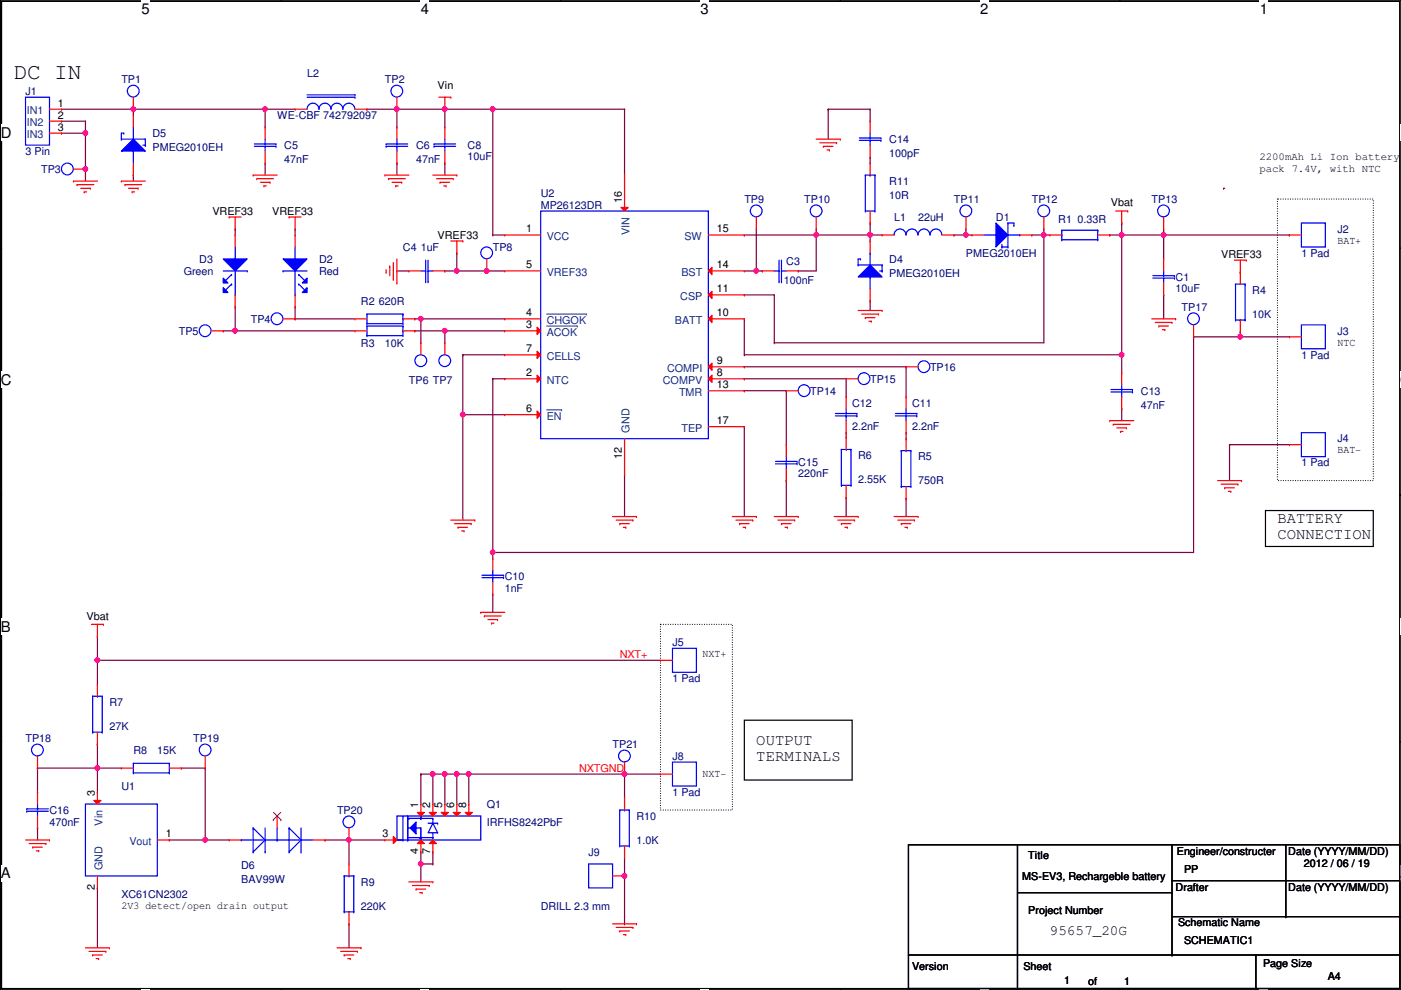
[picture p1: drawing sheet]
<svg xmlns="http://www.w3.org/2000/svg" width="297mm" height="210mm" viewBox="0 0 297 210" stroke-linecap="round" stroke-linejoin="round" font-family="sans-serif">
<path d="M.1 0h296.9v209.8h-296.9zM.3 .3h296.5v209.3h-296.5z" fill="none" stroke="#000" stroke-width=".25"/>
<g fill="#fff">
<path d="M30 .2h1.7v3.4h-1.7z"/>
<path d="M30 209.7h1.7v.2h-1.7z"/>
</g>
<path d="M59.6 0v.3M59.6 209.6v.2" fill="none" stroke="#000" stroke-width=".25"/>
<g fill="#fff">
<path d="M89.2 .2h1.8v3.4h-1.8z"/>
<path d="M89.2 209.7h1.8v.2h-1.8z"/>
</g>
<path d="M118.9 0v.3M118.9 209.6v.2" fill="none" stroke="#000" stroke-width=".25"/>
<g fill="#fff">
<path d="M148.5 .2h1.7v3.4h-1.7z"/>
<path d="M148.5 209.7h1.7v.2h-1.7z"/>
</g>
<path d="M178.2 0v.3M178.2 209.6v.2" fill="none" stroke="#000" stroke-width=".25"/>
<g fill="#fff">
<path d="M207.8 .2h1.7v3.4h-1.7z"/>
<path d="M207.8 209.7h1.7v.2h-1.7z"/>
</g>
<path d="M237.4 0v.3M237.4 209.6v.2" fill="none" stroke="#000" stroke-width=".25"/>
<g fill="#fff">
<path d="M267.1 .2h1.7v3.4h-1.7z"/>
<path d="M267.1 209.7h1.7v.2h-1.7z"/>
<path d="M.2 26.5h2.2v3.4h-2.2z"/>
<path d="M296.8 26.5h.3v3.4h-.3z"/>
<path d="M.2 78.8h2.2v3.5h-2.2z"/>
<path d="M296.8 78.8h.3v3.5h-.3z"/>
</g>
<path d="M.1 52.6h.2M296.8 52.6h.2" fill="none" stroke="#000" stroke-width=".25"/>
<g fill="#fff">
<path d="M.2 131.1h2v3.5h-2z"/>
<path d="M296.8 131.1h.3v3.5h-.3z"/>
</g>
<path d="M.1 104.9h.2M296.8 104.9h.2" fill="none" stroke="#000" stroke-width=".25"/>
<path d="M.2 104.9h.1zM296.8 104.9h.1z" fill="#000"/>
<path d="M.2 104.9h.1zM296.8 104.9h.1z" fill="none" stroke="#000" stroke-width=".21"/>
<g fill="#fff">
<path d="M.2 183.4h2v3.5h-2z"/>
<path d="M296.8 183.4h.3v3.5h-.3z"/>
</g>
<path d="M268.3 108.2h22.9v7.7h-22.9zM.1 157.3h.2M157.8 152.7h22.9v12.7h-22.9zM296.8 157.3h.2" fill="none" stroke="#000" stroke-width=".25"/>
<path d="M270.8 42.2h20.4v59.7h-20.4zM140 132.4h15.3v39.3h-15.3z" fill="none" stroke="#000" stroke-width=".25" stroke-dasharray="0 .5"/>
<path d="M13 25.7h.1M13 25.7h5.1M18.1 35.9h.1M18.1 35.9v2.5" fill="none" stroke="#800040" stroke-width=".25"/>
<circle cx="18.1" cy="35.8" r=".49" fill="#f0f"/>
<circle cx="18.1" cy="35.8" r=".49" fill="none" stroke="#f0f" stroke-width=".25"/>
<path d="M84.2 34.6h.1M84.2 23.2h.1M84.2 23.2v3.8M84.2 34.6v2.5" fill="none" stroke="#800040" stroke-width=".25"/>
<circle cx="84.1" cy="23.1" r=".49" fill="#f0f"/>
<circle cx="84.1" cy="23.1" r=".49" fill="none" stroke="#f0f" stroke-width=".25"/>
<path d="M56.2 34.6h.1M56.2 23.2h.1M56.2 23.2v3.8M56.2 34.6v2.5M56.2 23.2h6.4M94.3 23.2h.1M94.3 23.2v3.8M204.8 49.8h.1M204.8 49.8h1.3M221.3 49.8h.1M221.3 49.8h1.3" fill="none" stroke="#800040" stroke-width=".25"/>
<circle cx="94.3" cy="23.1" r=".49" fill="#f0f"/>
<circle cx="94.3" cy="23.1" r=".49" fill="none" stroke="#f0f" stroke-width=".25"/>
<g fill="none" stroke="#800040" stroke-width=".25">
<path d="M94.3 34.6h.1M94.3 34.6v2.5M235.3 49.8h.1M235.3 49.8h2.5M237.8 49.8h.1M237.8 49.8v25.4M246.7 62.5h.1M246.7 62.5v5.1M260.7 94.3h.1M260.7 94.3v7.6M179.4 105.5h.1M179.4 105.5v4"/>
<path d="M192.1 105.7h.1M192.1 105.7v3.8"/>
</g>
<circle cx="237.8" cy="49.8" r=".49" fill="#f0f"/>
<circle cx="237.8" cy="49.8" r=".49" fill="none" stroke="#f0f" stroke-width=".25"/>
<path d="M84.2 23.2h.1M84.2 23.2h10.1M49.9 48.6h.1M49.9 48.6v1.2M62.6 48.6h.1M62.6 48.6v1.2M8 175.6h.1M8 162.9h.1M8 162.9v5M8 175.6v2.5M20.7 162.9h.1M20.7 162.9h5" fill="none" stroke="#800040" stroke-width=".25"/>
<circle cx="20.6" cy="162.8" r=".49" fill="#f0f"/>
<circle cx="20.6" cy="162.8" r=".49" fill="none" stroke="#f0f" stroke-width=".25"/>
<g fill="none" stroke="#800040" stroke-width=".25">
<path d="M20.7 157.8h.1M20.7 157.8v5.1M38.4 162.9h.1M38.4 162.9h5.1M43.5 162.9h.1M43.5 178.1h.1M43.5 162.9v15.2M43.5 178.1h5.1M20.7 188.3h.1M20.7 188.3v12.7M74 195.9h.1M74 195.9v5.1"/>
<path d="M132.4 185.7h.1M132.4 181.9v3.8"/>
</g>
<circle cx="132.4" cy="185.7" r=".49" fill="#f0f"/>
<circle cx="132.4" cy="185.7" r=".49" fill="none" stroke="#f0f" stroke-width=".25"/>
<path d="M35.9 178.1h.1M35.9 178.1h7.6M132.4 164.1h.1M132.4 164.1v5.1" fill="none" stroke="#800040" stroke-width=".25"/>
<circle cx="43.5" cy="178.1" r=".49" fill="#f0f"/>
<circle cx="43.5" cy="178.1" r=".49" fill="none" stroke="#f0f" stroke-width=".25"/>
<path d="M68.9 178.1h.1M68.9 178.1h5.1M74 178.1h.1M74 178.1v5.1M99.4 164.1h.1M99.4 164.1h40.6M132.4 164.1h.1" fill="none" stroke="#800040" stroke-width=".25"/>
<circle cx="132.4" cy="164.1" r=".49" fill="#f0f"/>
<circle cx="132.4" cy="164.1" r=".49" fill="none" stroke="#f0f" stroke-width=".25"/>
<circle cx="99.4" cy="164.1" r=".49" fill="#f0f"/>
<circle cx="99.4" cy="164.1" r=".49" fill="none" stroke="#f0f" stroke-width=".25"/>
<path d="M20.7 140h.1M20.7 140h119.3" fill="none" stroke="#800040" stroke-width=".25"/>
<circle cx="20.6" cy="140" r=".49" fill="#f0f"/>
<circle cx="20.6" cy="140" r=".49" fill="none" stroke="#f0f" stroke-width=".25"/>
<path d="M13 28.2h.1M18.1 25.7h.1M18.1 25.7v2.5h-5.1M20.7 134.9h.1M20.7 140h.1M20.7 134.9v10.2M8 162.9h.1M8 162.9h12.7M20.7 162.9h.1M20.7 162.9v5" fill="none" stroke="#800040" stroke-width=".25"/>
<circle cx="18.1" cy="28.2" r=".49" fill="#f0f"/>
<circle cx="18.1" cy="28.2" r=".49" fill="none" stroke="#f0f" stroke-width=".25"/>
<g fill="none" stroke="#800040" stroke-width=".25">
<path d="M84.2 57.4h.1M84.2 57.4h2.5M98.1 75.2h.1M98.1 75.2h8.9M98.1 87.9h.1M98.1 87.9h8.9M98.1 87.9v22.4M179.4 91.7h.1M179.4 91.7v1.1M192.1 91.7h.1M192.1 91.7v1.3M260.7 94.3h.1"/>
<path d="M260.7 94.3h12.7M166.7 101.9h.1M166.7 101.9v7.6"/>
</g>
<circle cx="98.1" cy="87.9" r=".49" fill="#f0f"/>
<circle cx="98.1" cy="87.9" r=".49" fill="none" stroke="#f0f" stroke-width=".25"/>
<path d="M103.2 57.4h.1M103.2 57.4h3.8" fill="none" stroke="#800040" stroke-width=".25"/>
<circle cx="103.2" cy="57.4" r=".49" fill="#f0f"/>
<circle cx="103.2" cy="57.4" r=".49" fill="none" stroke="#f0f" stroke-width=".25"/>
<path d="M104.5 23.2h.1M104.5 23.2h27.9M104.5 23.2v26.6M132.4 23.2h.1M132.4 23.2v13.9M94.3 57.4h.1M94.3 57.4h2.6" fill="none" stroke="#800040" stroke-width=".25"/>
<circle cx="104.5" cy="23.1" r=".49" fill="#f0f"/>
<circle cx="104.5" cy="23.1" r=".49" fill="none" stroke="#f0f" stroke-width=".25"/>
<path d="M94.3 23.2h.1M94.3 23.2h10.2M104.5 49.8h.1M104.5 49.8h2.5M184.5 49.8h.1M184.5 49.8h2.5M184.5 49.8v1.3" fill="none" stroke="#800040" stroke-width=".25"/>
<circle cx="184.5" cy="49.8" r=".49" fill="#f0f"/>
<circle cx="184.5" cy="49.8" r=".49" fill="none" stroke="#f0f" stroke-width=".25"/>
<g fill="none" stroke="#800040" stroke-width=".25">
<path d="M94.3 70.1h.1M94.3 70.1h12.7M157.8 77.8h.1M157.8 77.8h34.3M192.1 77.8h.1M192.1 77.8v6.3M157.8 80.3h.1M157.8 82.8h.1M157.8 80.3h21.6M157.8 82.8h8.9M166.7 82.8h.1M166.7 82.8v11.5"/>
<path d="M179.4 80.3h.1M179.4 80.3v3.8"/>
</g>
<circle cx="94.3" cy="70.1" r=".49" fill="#f0f"/>
<circle cx="94.3" cy="70.1" r=".49" fill="none" stroke="#f0f" stroke-width=".25"/>
<path d="M221.3 49.8h.1M221.3 49.8v22.9h-57.1M62.6 65.1h.1M62.6 65.1v2.5M157.8 62.5h.1M157.8 62.5h6.4M164.2 62.5h.1M164.2 72.7h.1M164.2 62.5v10.2" fill="none" stroke="#800040" stroke-width=".25"/>
<circle cx="221.3" cy="49.8" r=".49" fill="#f0f"/>
<circle cx="221.3" cy="49.8" r=".49" fill="none" stroke="#f0f" stroke-width=".25"/>
<path d="M157.8 67.6h.1M157.8 75.2h.1M157.8 67.6v7.6M157.8 75.2h80" fill="none" stroke="#800040" stroke-width=".25"/>
<circle cx="237.8" cy="75.2" r=".49" fill="#f0f"/>
<circle cx="237.8" cy="75.2" r=".49" fill="none" stroke="#f0f" stroke-width=".25"/>
<path d="M263 71.4h.1M263 70.4h.1M263 71.4h10.4M263 70.4v1M104.5 80.3h.1M104.5 80.3h2.5M104.5 80.3v36.8M104.5 117.1h.1M104.5 117.1h148.6" fill="none" stroke="#800040" stroke-width=".25"/>
<circle cx="104.5" cy="117.1" r=".49" fill="#f0f"/>
<circle cx="104.5" cy="117.1" r=".49" fill="none" stroke="#f0f" stroke-width=".25"/>
<path d="M237.8 47.3h.1M237.8 47.3v2.5M246.7 49.8h.1M246.7 49.8v5.1M98.1 75.2h.1M98.1 75.2v12.7M253.1 71.4h.1M253.1 71.4v45.7M157.8 90.5h.1M157.8 90.5v19" fill="none" stroke="#800040" stroke-width=".25"/>
<circle cx="246.7" cy="49.8" r=".49" fill="#f0f"/>
<circle cx="246.7" cy="49.8" r=".49" fill="none" stroke="#f0f" stroke-width=".25"/>
<path d="M96.9 53.6h.1M96.9 53.6v3.8M169.2 57.4h.1M173.1 49.8h.1M173.1 49.8v7.6h-3.9M218.8 49.8h.1M218.8 49.8h2.5M237.8 49.8h.1M237.8 49.8h8.9M132.4 100.6h.1M132.4 100.6v8.9" fill="none" stroke="#800040" stroke-width=".25"/>
<circle cx="173" cy="49.8" r=".49" fill="#f0f"/>
<circle cx="173" cy="49.8" r=".49" fill="none" stroke="#f0f" stroke-width=".25"/>
<path d="M157.8 49.8h.1M157.8 49.8h26.7M173.1 49.8h.1M184.5 63.8h.1M184.5 63.8v2M253.1 71.4h.1M253.1 71.4h9.9" fill="none" stroke="#800040" stroke-width=".25"/>
<circle cx="262.9" cy="71.4" r=".49" fill="#f0f"/>
<circle cx="262.9" cy="71.4" r=".49" fill="none" stroke="#f0f" stroke-width=".25"/>
<path d="M18.1 28.2h.1M18.1 28.2v7.7M96.9 57.4h.1M96.9 57.4h6.3M89.2 67.6h.1M89.2 67.6h17.8" fill="none" stroke="#800040" stroke-width=".25"/>
<circle cx="96.8" cy="57.4" r=".49" fill="#f0f"/>
<circle cx="96.8" cy="57.4" r=".49" fill="none" stroke="#f0f" stroke-width=".25"/>
<path d="M157.8 57.4h2.6M160.4 57.4h.1M160.4 48.6v8.8M173.1 49.8h.1M173.1 48.6v1.2" fill="none" stroke="#800040" stroke-width=".25"/>
<circle cx="160.3" cy="57.4" r=".49" fill="#f0f"/>
<circle cx="160.3" cy="57.4" r=".49" fill="none" stroke="#f0f" stroke-width=".25"/>
<path d="M160.4 57.4h1.2M161.6 57.4h.1M204.8 49.8h.1M204.8 48.6v1.2" fill="none" stroke="#800040" stroke-width=".25"/>
<circle cx="204.8" cy="49.8" r=".49" fill="#f0f"/>
<circle cx="204.8" cy="49.8" r=".49" fill="none" stroke="#f0f" stroke-width=".25"/>
<path d="M202.3 49.8h.1M202.3 49.8h2.5M221.3 49.8h.1M221.3 48.6v1.2M246.7 49.8h.1M246.7 49.8h26.7M246.7 48.6v1.2M273.4 49.8h.1M49.9 70.1h.1M49.9 70.1h25.4" fill="none" stroke="#800040" stroke-width=".25"/>
<circle cx="49.8" cy="70.1" r=".49" fill="#f0f"/>
<circle cx="49.8" cy="70.1" r=".49" fill="none" stroke="#f0f" stroke-width=".25"/>
<g fill="none" stroke="#800040" stroke-width=".25">
<path d="M175.6 23.2h.1M175.6 23.2v6.3M175.6 23.2h8.9M184.5 33.3h.1M184.5 23.2h.1M184.5 23.2v2.5M184.5 33.3v1.3M259.4 39.9h.1M259.4 39.9h.3M184.5 47.3h.1M184.5 47.3v2.5M49.9 65.1h.1"/>
<path d="M49.9 65.1v5M88 70.1h.1M88 70.1h6.3M89.2 67.6h.1M89.2 67.6v5.1M94.3 70.1h.1M94.3 70.1v2.6M237.8 86.7h.1M237.8 86.7v2.5M104.5 117.1h.1M104.5 117.1v1.3M104.5 126h.1"/>
<path d="M104.5 126v3.8"/>
</g>
<circle cx="89.2" cy="67.6" r=".49" fill="#f0f"/>
<circle cx="89.2" cy="67.6" r=".49" fill="none" stroke="#f0f" stroke-width=".25"/>
<g fill="none" stroke="#800040" stroke-width=".25">
<path d="M28.3 37.1h.1M28.3 23.2h.1M28.3 23.2h27.9M28.3 37.1v1.3M77.8 23.2h.1M77.8 23.2h6.4M47.3 70.1h.1M47.3 70.1h2.6M62.6 67.6h.1M62.6 67.6h12.7M88 67.6h.1M88 67.6h1.2"/>
<path d="M237.8 75.2h.1M237.8 75.2v3.8"/>
</g>
<circle cx="56.2" cy="23.1" r=".49" fill="#f0f"/>
<circle cx="56.2" cy="23.1" r=".49" fill="none" stroke="#f0f" stroke-width=".25"/>
<circle cx="28.3" cy="23.1" r=".49" fill="#f0f"/>
<circle cx="28.3" cy="23.1" r=".49" fill="none" stroke="#f0f" stroke-width=".25"/>
<path d="M13 23.2h.1M13 23.2h15.3M28.3 23.2h.1M28.3 23.2v1.2M89.2 183.2h.1M89.2 183.2v3.8" fill="none" stroke="#800040" stroke-width=".25"/>
<circle cx="89.2" cy="183.1" r=".49" fill="#f0f"/>
<circle cx="89.2" cy="183.1" r=".49" fill="none" stroke="#f0f" stroke-width=".25"/>
<path d="M74 178.1h.1M74 178.1h7.6M89.2 180.6h.1M89.2 180.6v2.6h2.6M91.8 183.2h.1M91.8 180.6h.1M91.8 180.6v2.6" fill="none" stroke="#800040" stroke-width=".25"/>
<circle cx="74" cy="178.1" r=".49" fill="#f0f"/>
<circle cx="74" cy="178.1" r=".49" fill="none" stroke="#f0f" stroke-width=".25"/>
<path d="M89.2 164.1h.1M89.2 164.1v6.4M91.8 164.1h.1M91.8 164.1v6.4" fill="none" stroke="#800040" stroke-width=".25"/>
<circle cx="91.8" cy="164.1" r=".49" fill="#f0f"/>
<circle cx="91.8" cy="164.1" r=".49" fill="none" stroke="#f0f" stroke-width=".25"/>
<path d="M89.2 164.1h.1M89.2 164.1h7.7M91.8 164.1h.1M94.3 164.1h.1M94.3 164.1v6.4M96.9 164.1h.1M96.9 164.1v6.4" fill="none" stroke="#800040" stroke-width=".25"/>
<circle cx="96.8" cy="164.1" r=".49" fill="#f0f"/>
<circle cx="96.8" cy="164.1" r=".49" fill="none" stroke="#f0f" stroke-width=".25"/>
<circle cx="94.3" cy="164.1" r=".49" fill="#f0f"/>
<circle cx="94.3" cy="164.1" r=".49" fill="none" stroke="#f0f" stroke-width=".25"/>
<path d="M96.9 164.1h.1M96.9 164.1h2.5M99.4 164.1h.1M99.4 164.1v6.4M132.4 195.9h.1M132.4 185.7v10.2" fill="none" stroke="#800040" stroke-width=".25"/>
<g fill="none" stroke="#f00" stroke-width=".25">
<path d="M15.6 38.4h.1M15.6 38.4h5.1M16.3 39.2h.1M16.3 39.2h3.6M17.1 39.9h2M19.1 39.9h.1M25.7 38.4h.1M25.7 38.4h5.1M26.5 39.2h.1M26.5 39.2h3.6M27.3 39.9h2M29.3 39.9h.1"/>
<path d="M53.7 37.1h.1M53.7 37.1h5.1M54.4 37.9h.1M54.4 37.9h3.6M55.2 38.7h2M56 39.4h.1M56 39.4h.5M57.2 38.7h.1M81.6 37.1h.1M81.6 37.1h5.1M82.4 37.9h.1M82.4 37.9h3.5"/>
<path d="M83.1 38.7h2.1M83.9 39.4h.1M83.9 39.4h.5M85.2 38.7h.1M91.8 37.1h5.1M92.5 37.9h3.6M93 20.6h2.6M93.3 38.7h.1M93.3 38.7h2M94.1 39.4h.5M94.3 23.2h.1M94.3 20.6v2.6"/>
<path d="M94.6 39.4h.1M95.6 20.6h.1M96.1 37.9h.1M96.9 37.1h.1M173.1 29.5h5M173.8 30.3h3.6M174.6 31h.1M174.6 31h2M175.3 31.8h.5M175.8 31.8h.1M177.4 30.3h.1M178.1 29.5h.1"/>
<path d="M17.9 40.7h.1M17.9 40.7h.5M28 40.7h.1M28 40.7h.5M48.6 46h.1M48.6 46h2.5M49.9 48.6h.1M49.9 46v2.6M61.3 46h.1M61.3 46h2.5M62.6 48.6h.1M62.6 46v2.6"/>
<path d="M81.9 57.7h.1M81.9 57.2v.5M82.6 56.4h.1M82.6 56.4v2.1M83.4 59.2h.1M83.4 55.7v3.5M84.2 60h.1M84.2 54.9v5.1M95.6 51.1h2.5M96.9 53.6h.1M96.9 51.1v2.5M98.1 51.1h.1"/>
<path d="M236.6 44.7h2.5M237.8 47.3h.1M237.8 44.7v2.6M239.1 44.7h.1M246.7 48.6h.1M246.7 46v2.6M261.7 55.2h2.5M263 57.7h.1M263 55.2v2.5M264.2 55.2h.1M44.8 70.1h2.5M47.3 70.1h.1"/>
<path d="M181.9 65.8h5.1M182.7 66.6h3.6M183.5 67.4h.1M183.5 67.4h2M184.2 68.1h.5M184.7 68.1h.1M186.3 66.6h.1M187 65.8h.1M244.2 67.6h5.1M244.9 68.4h3.6M245.7 69.1h.1M245.7 69.1h2"/>
<path d="M246.5 69.9h.5M247 69.9h.1M248.5 68.4h.1M249.3 67.6h.1M235.3 89.2h.1M235.3 89.2h5.1M236 90h.1M236 90h3.6M236.8 90.7h2M237.6 91.5h.1M237.6 91.5h.5M238.8 90.7h.1"/>
<path d="M95.6 110.3h5.1M96.3 111h3.6M97.1 111.8h.1M97.1 111.8h2M97.9 112.6h.5M98.4 112.6h.1M99.9 111h.1M100.7 110.3h.1M129.9 109.5h5.1M130.6 110.3h3.6M131.4 111h.1M131.4 111h2"/>
<path d="M132.2 111.8h.5M132.7 111.8h.1M134.2 110.3h.1M135 109.5h.1M155.3 109.5h5.1M156 110.3h3.6M156.8 111h.1M156.8 111h2M157.6 111.8h.5M158.1 111.8h.1M159.6 110.3h.1M160.4 109.5h.1"/>
<path d="M164.2 109.5h5M164.9 110.3h3.6M165.7 111h.1M165.7 111h2M166.5 111.8h.5M167 111.8h.1M168.5 110.3h.1M169.2 109.5h.1M176.9 109.5h5M177.6 110.3h3.6M178.4 111h.1M178.4 111h2"/>
<path d="M179.2 111.8h.5M179.7 111.8h.1M181.2 110.3h.1M181.9 109.5h.1M189.6 109.5h5M190.3 110.3h3.6M191.1 111h.1M191.1 111h2M191.9 111.8h.5M192.4 111.8h.1M193.9 110.3h.1M194.6 109.5h.1"/>
<path d="M258.1 101.9h5.1M258.9 102.7h3.6M259.7 103.4h.1M259.7 103.4h2M260.4 104.2h.5M260.9 104.2h.1M262.5 102.7h.1M263.2 101.9h.1M19.4 132.4h2.5M20.7 134.9h.1M20.7 132.4v2.5M21.9 132.4h.1"/>
<path d="M101.9 129.8h.1M101.9 129.8h5.1M102.7 130.6h.1M102.7 130.6h3.6M103.5 131.4h2M104.2 132.1h.1M104.2 132.1h.5M105.5 131.4h.1M5.4 178.1h5.1M6.2 178.9h3.5M6.9 179.6h.1M6.9 179.6h2.1"/>
<path d="M9.7 178.9h.1M10.5 178.1h.1M7.7 180.4h.5M8.2 180.4h.1M86.7 187h5.1M87.5 187.7h3.5M88.2 188.5h.1M88.2 188.5h2.1M89 189.3h.5M89.5 189.3h.1M91 187.7h.1M91.8 187h.1"/>
<path d="M129.9 195.9h5.1M130.6 196.6h3.6M131.4 197.4h.1M131.4 197.4h2M132.2 198.2h.5M132.7 198.2h.1M134.2 196.6h.1M135 195.9h.1M18.1 201h5.1M18.9 201.7h3.5M19.6 202.5h.1M19.6 202.5h2.1"/>
<path d="M20.4 203.2h.5M20.9 203.2h.1M22.4 201.7h.1M23.2 201h.1M71.5 201h5M72.2 201.7h3.6M73 202.5h.1M73 202.5h2M73.7 203.2h.5M74.2 203.2h.1M75.8 201.7h.1M76.5 201h.1"/>
</g>
<g fill="none" stroke="#000" stroke-width=".25">
<path d="M192.6 179.1h104.2v30.5h-104.2zM215.7 179.1v30.5M248.5 179.1v23.4M272.6 179.1v15.3M215.7 189.3h32.8M248.5 189.3h.1M248.5 186.7h48.3M248.5 194.4h48.3M272.6 194.4h.1M296.8 186.7h.1M296.8 194.4h.1M192.6 202.5h104.2"/>
<path d="M215.7 209.6h.1M248.5 202.5h.1M266.3 209.6h.1M266.3 202.5v7.1M296.8 202.5h.1"/>
</g>
<g fill="none" stroke="#00f" stroke-width=".25">
<circle cx="246.7" cy="44.7" r="1.25"/>
<circle cx="43.5" cy="70.1" r="1.25"/>
</g>
<path d="M211.2 47.3l2.5 2.5-2.5 2.6z" fill="#00f"/>
<g fill="none" stroke="#00f" stroke-width=".25">
<path d="M164.2 57.4h1M165.2 59.7h.1M165.2 57.4h.1M165.2 55.2v4.5M165.7 57.4h.1M165.7 59.7h.1M165.7 57.4h1M165.7 55.2v4.5M208.6 49.8h2.6M211.2 47.3l2.5 2.5-2.5 2.6zM211.2 49.8h.1M212.4 52.4h.1"/>
<path d="M212.4 52.4h1.3M212.4 51.9v.5M213.7 47.3h.1M213.7 52.4h.1M213.7 49.8h2.5M213.7 47.3h1.3v.5M213.7 47.3v5.1M215 47.8h.1M216.2 49.8h.1M177.1 88.2h4.6M177.1 87.7h4.6M179.4 87.7h.1"/>
<path d="M179.4 88.2h.1M179.4 86.7v1M179.4 88.2v1M181.7 88.2h.1M181.7 87.7h.1"/>
<circle cx="14.3" cy="35.8" r="1.25"/>
<circle cx="195.9" cy="77.7" r="1.25"/>
</g>
<g fill="none" stroke="#f00" stroke-width=".25">
<path d="M15.6 35.9h2.5M18.1 35.9h.1M161.6 57.4h.1M161.6 57.4h2.6M166.7 57.4h2.5M169.2 57.4h.1M206.1 49.8h.1M206.1 49.8h2.5M216.2 49.8h2.6M218.8 49.8h.1M192.1 77.8h.1M192.1 77.8h2.5"/>
<path d="M179.4 84.1h.1M179.4 91.7h.1M179.4 84.1v2.6M179.4 89.2v2.5"/>
</g>
<path d="M47.3 54.9h5.1l-2.5 2.5z" fill="#00f"/>
<path d="M47.3 54.9h5.1l-2.5 2.5z" fill="none" stroke="#00f" stroke-width=".25"/>
<path d="M47.3 59l1 1h-1z" fill="#00f"/>
<path d="M47.3 59l1 1h-1z" fill="none" stroke="#00f" stroke-width=".25"/>
<path d="M47.3 61l1 1h-1z" fill="#00f"/>
<g fill="none" stroke="#00f" stroke-width=".25">
<path d="M47.3 57.4h5.1M49.1 58.2h.1M49.1 58.2l-1.3 1.3M49.9 54.9h.1M49.9 52.4v2.5M49.9 57.4v5.1M52.4 57.4h.1M114.6 44.7h35.6v48.3h-35.6zM47.3 61l1 1h-1zM49.1 60.2h.1M49.1 60.2l-1.3 1.3M49.9 62.5h.1"/>
<path d="M262 60.2h.1M262 67.9h.1M262 67.9h2M262 60.2h2M262 60.2v7.7M263 67.9h.1M264 67.9h.1M264 60.2h.1M264 60.2v7.7M191.1 95.5h.1M191.1 95.5h2M191.1 95.5v7.7"/>
<path d="M192.1 95.5h.1M193.1 95.5h.1M193.1 95.5v7.7M191.1 103.2h.1M191.1 103.2h2M193.1 103.2h.1"/>
</g>
<g fill="none" stroke="#f00" stroke-width=".25">
<path d="M49.9 49.8h.1M49.9 49.8v2.6M107 49.8h.1M107 49.8h7.6M263 57.7h.1M263 57.7v2.5M49.9 65.1h.1M49.9 62.5v2.6M263 70.4h.1M263 67.9v2.5M192.1 93h.1M192.1 93v2.5"/>
<path d="M192.1 105.7h.1M192.1 103.2v2.5"/>
</g>
<path d="M113.9 79.5l.7 .8-.7 .8z" fill="#f00"/>
<path d="M113.9 79.5l.7 .8-.7 .8zM107 80.3h.1M107 80.3h7.6" fill="none" stroke="#f00" stroke-width=".25"/>
<path d="M113.9 69.4l.7 .7-.7 .8z" fill="#f00"/>
<path d="M107 57.4h.1M107 57.4h7.6M107 70.1h.1M107 67.6h.1M107 70.1h7.6M107 67.6h7.6M113.9 69.4l.7 .7-.7 .8z" fill="none" stroke="#f00" stroke-width=".25"/>
<path d="M115.9 69.1h6.5M115.9 66.6h8.4M122.4 69.1h.1M124.3 66.6h.1" fill="none" stroke="#004080" stroke-width=".21"/>
<path d="M113.9 87.2l.7 .7-.7 .8z" fill="#f00"/>
<path d="M107 87.9h.1M107 87.9h7.6M113.9 87.2l.7 .7-.7 .8z" fill="none" stroke="#f00" stroke-width=".25"/>
<path d="M115.9 86.9h3.2M119.1 86.9h.1" fill="none" stroke="#004080" stroke-width=".21"/>
<path d="M113.9 74.5l.7 .7-.7 .8z" fill="#f00"/>
<path d="M107 75.2h.1M107 75.2h7.6M113.9 74.5l.7 .7-.7 .8z" fill="none" stroke="#f00" stroke-width=".25"/>
<path d="M151 79.5v1.6l-.8-.8z" fill="#f00"/>
<path d="M151 79.5v1.6l-.8-.8zM150.2 80.3h7.6M157.8 80.3h.1" fill="none" stroke="#f00" stroke-width=".25"/>
<path d="M151 77v1.5l-.8-.7z" fill="#f00"/>
<path d="M150.2 77.8h7.6M151 77v1.5l-.8-.7zM157.8 77.8h.1" fill="none" stroke="#f00" stroke-width=".25"/>
<path d="M151 66.8v1.6l-.8-.8z" fill="#f00"/>
<path d="M150.2 67.6h7.6M151 66.8v1.6l-.8-.8zM157.8 67.6h.1" fill="none" stroke="#f00" stroke-width=".25"/>
<path d="M151 61.8v1.5l-.8-.8z" fill="#f00"/>
<path d="M150.2 62.5h7.6M151 61.8v1.5l-.8-.8zM157.8 62.5h.1M132.4 93v7.6M150.2 82.8h7.6M157.8 82.8h.1M132.4 100.6h.1" fill="none" stroke="#f00" stroke-width=".25"/>
<path d="M151 56.7v1.5l-.8-.8z" fill="#f00"/>
<path d="M150.2 57.4h7.6M150.2 49.8h7.6M151 56.7v1.5l-.8-.8zM157.8 57.4h.1M157.8 49.8h.1" fill="none" stroke="#f00" stroke-width=".25"/>
<path d="M131.7 44h1.5l-.8 .7z" fill="#f00"/>
<path d="M132.4 37.1h.1M132.4 37.1v7.6M131.7 44h1.5l-.8 .7zM150.2 90.5h7.6M157.8 90.5h.1M192.1 84.1h.1M192.1 91.7h.1M192.1 84.1v2.6M192.1 89.2v2.5" fill="none" stroke="#f00" stroke-width=".25"/>
<path d="M189.8 88.2h4.6M189.8 87.7h4.6M192.1 87.7h.1M192.1 88.2h.1M192.1 86.7v1M192.1 88.2v1M194.4 88.2h.1M194.4 87.7h.1" fill="none" stroke="#00f" stroke-width=".25"/>
<path d="M28.3 29.5l2.5 2.5h-5.1z" fill="#00f"/>
<g fill="none" stroke="#00f" stroke-width=".25">
<path d="M25.7 29.5h.1M25.7 29.5h5.1M26.2 28.2h.1M26.2 28.2h-.5v1.3M28.3 29.5l2.5 2.5h-5.1zM28.3 32h.1M28.3 27h.1M28.3 27v2.5M28.3 32v2.6M30.3 30.8h.5M30.8 29.5h.1M30.8 30.8h.1"/>
<path d="M30.8 29.5v1.3M53.9 31h4.6M53.9 30.5h4.6M56.2 30.5h.1M56.2 31h.1M56.2 29.5v1M56.2 31v1M58.5 31h.1M58.5 30.5h.1M92 31h.1M92 30.5h.1M92 31h4.6"/>
<path d="M92 30.5h4.6M94.3 30.5h.1M94.3 31h.1M94.3 29.5v1M94.3 31v1M89.2 57.4h1.1M90.3 59.7h.1M90.3 57.4h.1M90.3 55.2v4.5M90.8 57.4h.1M90.8 59.7h.1M90.8 57.4h1"/>
<path d="M90.8 55.2v4.5M77.8 68.6h.1M77.8 66.6h.1M77.8 68.6h7.6M77.8 66.6v2M77.8 66.6h7.6M85.4 68.6h.1M85.4 66.6h.1M85.4 67.6h.1M85.4 66.6v2M164.4 97.8h4.6M164.4 98.3h4.6"/>
<path d="M166.7 98.3h.1M166.7 97.8h.1M166.7 96.8v1M166.7 98.3v1.1M169 97.8h.1M169 98.3h.1M235.5 83.1h4.6M235.5 82.6h4.6M237.8 82.6h.1M237.8 83.1h.1M237.8 81.6v1M237.8 83.1v1"/>
<path d="M240.1 83.1h.1M240.1 82.6h.1"/>
</g>
<g fill="none" stroke="#f00" stroke-width=".25">
<path d="M28.3 37.1h.1M28.3 24.4h.1M28.3 24.4v2.6M28.3 34.6v2.5M56.2 27h.1M56.2 34.6h.1M56.2 27v2.5M56.2 32v2.6M94.3 27h.1M94.3 34.6h.1M94.3 27v2.5M94.3 32v2.6"/>
<path d="M86.7 57.4h.1M86.7 57.4h2.5M91.8 57.4h2.5M94.3 57.4h.1M75.3 67.6h.1M75.3 67.6h2.5M85.4 67.6h2.6M88 67.6h.1M237.8 79h.1M237.8 79v2.6M166.7 94.3h.1M166.7 94.3v2.5"/>
<path d="M166.7 99.4v2.5M237.8 86.7h.1M237.8 84.1v2.6M166.7 101.9h.1"/>
</g>
<path d="M184.5 56.2l2.5 2.5h-5.1z" fill="#00f"/>
<g fill="none" stroke="#00f" stroke-width=".25">
<path d="M5.4 20.6h5.1v10.2h-5.1zM65.1 23.2a1.25 1.25 0 0 1 1.3-1.3 1.25 1.25 0 0 1 1.2 1.3M65.1 20.6h10.2M65.1 20.1h10.2M67.6 23.2a1.25 1.25 0 0 1 1.3-1.3 1.25 1.25 0 0 1 1.2 1.3M70.2 23.2a1.25 1.25 0 0 1 1.2-1.3 1.25 1.25 0 0 1 1.3 1.3M72.7 23.2a1.25 1.25 0 0 1 1.3-1.3 1.25 1.25 0 0 1 1.2 1.3M75.3 20.6h.1M75.3 20.1h.1M182.2 29.8h4.6M182.2 29.3h4.6M183.5 37.1h.1"/>
<path d="M183.5 37.1h2M183.5 37.1v7.6M184.5 37.1h.1M184.5 29.3h.1M184.5 29.8h.1M184.5 28.2v1.1M184.5 29.8v1M185.5 37.1h.1M185.5 37.1v7.6M186.8 29.8h.1M186.8 29.3h.1M181.9 56.2h.1"/>
<path d="M181.9 56.2h5.1M182.5 54.9h.1M182.5 54.9h-.6v1.3M183.5 44.7h.1M183.5 44.7h2M184.5 56.2l2.5 2.5h-5.1zM184.5 58.7h.1M184.5 53.6h.1M184.5 53.6v2.6M184.5 58.7v2.6M185.5 44.7h.1M186.5 57.4h.5"/>
<path d="M187 56.2h.1M187 57.4h.1M187 56.2v1.2M244.4 59h4.6M244.4 58.5h4.6M246.7 58.5h.1M246.7 59h.1M246.7 57.4v1.1M246.7 59v1M249 59h.1M249 58.5h.1M275.9 47.3h5.1v5.1h-5.1z"/>
<path d="M275.9 68.9h5.1v5.1h-5.1zM178.4 95.3h.1M178.4 95.3h2M178.4 95.3v7.6M179.4 95.3h.1M180.4 95.3h.1M180.4 95.3v7.6M275.9 91.7h5.1v5.1h-5.1zM178.4 102.9h.1M178.4 102.9h2M180.4 102.9h.1M102.2 122.5h4.6"/>
<path d="M102.2 122h4.6M104.5 122h.1M104.5 122.5h.1M104.5 120.9v1.1M104.5 122.5v1M106.8 122.5h.1M106.8 122h.1M73 185.7h.1M73 193.3h.1M73 185.7h2M73 185.7v7.6M73 193.3h2"/>
<path d="M74 185.7h.1M75 193.3h.1M75 185.7h.1M75 185.7v7.6M124.8 183.2h5.1v5.1h-5.1z"/>
<circle cx="103.2" cy="53.6" r="1.25"/>
<circle cx="221.3" cy="44.7" r="1.25"/>
<circle cx="58.7" cy="67.6" r="1.25"/>
<circle cx="170.5" cy="82.8" r="1.25"/>
<circle cx="183.2" cy="80.3" r="1.25"/>
<circle cx="132.4" cy="160.3" r="1.25"/>
</g>
<g fill="none" stroke="#f00" stroke-width=".25">
<path d="M10.5 23.2h2.5M10.5 25.7h2.5M10.5 28.2h2.5M13 23.2h.1M13 25.7h.1M13 28.2h.1M62.6 23.2h.1M62.6 23.2h2.5M75.3 23.2h2.5M77.8 23.2h.1M184.5 34.6h.1M184.5 25.7h.1"/>
<path d="M184.5 33.3h.1M184.5 25.7v2.5M184.5 30.8v2.5M184.5 34.6v2.5M103.2 57.4h.1M103.2 54.9v2.5M184.5 51.1h.1M184.5 47.3h.1M184.5 44.7v2.6M184.5 51.1v2.5M221.3 48.6h.1M221.3 46v2.6"/>
<path d="M246.7 54.9h.1M246.7 54.9v2.5M246.7 60v2.5M273.4 49.8h.1M273.4 49.8h2.5M60 67.6h2.6M62.6 67.6h.1M184.5 63.8h.1M184.5 61.3v2.5M246.7 62.5h.1M273.4 71.4h.1M273.4 71.4h2.5"/>
<path d="M166.7 82.8h.1M166.7 82.8h2.5M179.4 80.3h.1M179.4 92.8h.1M179.4 80.3h2.5M179.4 92.8v2.5M273.4 94.3h.1M273.4 94.3h2.5M104.5 118.4h.1M104.5 118.4v2.5M179.4 105.5h.1M179.4 102.9v2.6"/>
<path d="M104.5 126h.1M104.5 123.5v2.5M132.4 164.1h.1M132.4 161.6v2.5M74 183.2h.1M74 195.9h.1M74 183.2v2.5M74 193.3v2.6M129.9 185.7h2.5M132.4 185.7h.1"/>
</g>
<path d="M60 54.9h5.1l-2.5 2.5z" fill="#00f"/>
<path d="M60 54.9h5.1l-2.5 2.5z" fill="none" stroke="#00f" stroke-width=".25"/>
<path d="M64.1 60l1-1v1z" fill="#00f"/>
<path d="M64.1 60l1-1v1z" fill="none" stroke="#00f" stroke-width=".25"/>
<path d="M64.1 62l1-1v1z" fill="#00f"/>
<g fill="none" stroke="#00f" stroke-width=".25">
<path d="M81.9 31h.1M81.9 30.5h.1M81.9 31h4.5M81.9 30.5h4.5M84.2 30.5h.1M84.2 31h.1M84.2 29.5v1M84.2 31v1M60 57.4h.1M60 57.4h5.1M62.6 54.9h.1M62.6 52.4v2.5"/>
<path d="M62.6 57.4v5.1M63.3 58.2h.1M63.3 58.2l1.3 1.3M62.6 62.5h.1M63.3 60.2h.1M63.3 60.2l1.3 1.3M64.1 62l1-1v1zM5.7 172h.1M5.7 171.5h.1M5.7 172h4.5M5.7 171.5h4.5M8 171.5h.1"/>
<path d="M8 172h.1M8 170.5v1M8 172v1M18.1 170.5h15.3v15.2h-15.3z"/>
<circle cx="204.8" cy="44.7" r="1.25"/>
<circle cx="74" cy="174.3" r="1.25"/>
</g>
<g fill="none" stroke="#f00" stroke-width=".25">
<path d="M84.2 27h.1M84.2 34.6h.1M84.2 27v2.5M84.2 32v2.6M62.6 49.8h.1M62.6 49.8v2.6M204.8 48.6h.1M204.8 46v2.6M62.6 65.1h.1M62.6 62.5v2.6M8 167.9h.1M8 175.6h.1"/>
<path d="M8 167.9v2.6M8 173v2.6M33.4 178.1h2.5M35.9 178.1h.1M74 178.1h.1M74 175.6v2.5"/>
</g>
<path d="M19.9 169.7h1.5l-.7 .8z" fill="#f00"/>
<g fill="none" stroke="#f00" stroke-width=".25">
<path d="M160.4 48.6h.1M160.4 46v2.6M75.3 70.1h.1M75.3 70.1h2.5M85.4 70.1h2.6M88 70.1h.1M89.2 72.7h.1M89.2 72.7v2.5M94.3 72.7h.1M94.3 72.7v2.5M253.1 71.4h.1M253.1 68.9v2.5"/>
<path d="M140 140h.1M140 140h2.6M19.9 169.7h1.5l-.7 .8zM20.7 167.9h.1M20.7 167.9v2.6M132.4 169.2h.1M132.4 169.2v2.5M132.4 179.4v2.5M140 164.1h.1M140 164.1h2.6M20.7 188.3h.1M20.7 185.7v2.6"/>
<path d="M132.4 181.9h.1"/>
</g>
<g fill="none" stroke="#00f" stroke-width=".25">
<path d="M77.8 69.1h.1M77.8 71.2h.1M77.8 69.1h7.6M77.8 69.1v2.1M77.8 71.2h7.6M85.4 69.1h.1M85.4 71.2h.1M85.4 70.1h.1M85.4 69.1v2.1M142.6 137.5h5.1v5h-5.1zM131.4 179.4h.1M131.4 171.7h.1"/>
<path d="M131.4 171.7h2M131.4 179.4h2M131.4 171.7v7.7M132.4 171.7h.1M133.4 171.7h.1M133.4 179.4h.1M133.4 171.7v7.7M142.6 161.6h5.1v5.1h-5.1z"/>
<circle cx="160.3" cy="44.7" r="1.25"/>
<circle cx="89.2" cy="76.5" r="1.25"/>
<circle cx="94.3" cy="76.5" r="1.25"/>
<circle cx="253" cy="67.6" r="1.25"/>
</g>
<path d="M88.2 174.3v2.5l-1.3-1.2z" fill="#00f"/>
<g fill="none" stroke="#00f" stroke-width=".25">
<path d="M84.2 173h17.7v5.1h-17.7zM84.2 178.1h1.2M85.4 178.1h.1M85.4 173h.1M85.4 173v5.1M86.4 178.1h.1M86.4 173.5h.1M86.4 175.6h.1M86.4 173v5.1M86.4 175.6h2.8v2.5M86.4 173.5h5.4M86.4 177.6h5.4"/>
<path d="M86.7 173.5h.1M88 175.6h.1M88.2 174.3v2.5l-1.3-1.2zM89 177.6h.1M89.2 173.5h.1M89.2 178.1h.1M89.2 177.6h.1M89.2 173v.5M90.8 174.5h2M91.8 177.6h.1M91.8 173.5h.1M91.8 174.5l1 2.1h-2z"/>
<path d="M91.8 174.5h.1M91.8 173.5v1M91.8 176.6v1M92.8 174.5h.1"/>
</g>
<path d="M83.4 177.3l.8 .8-.8 .8z" fill="#f00"/>
<path d="M81.6 178.1h.1M81.6 178.1h2.6M83.4 177.3l.8 .8-.8 .8z" fill="none" stroke="#f00" stroke-width=".25"/>
<path d="M88.5 172.3h1.5l-.8 .7z" fill="#f00"/>
<path d="M88.5 172.3h1.5l-.8 .7zM89.2 170.5h.1M89.2 170.5v2.5" fill="none" stroke="#f00" stroke-width=".25"/>
<path d="M88.5 178.9l.7-.8 .8 .8z" fill="#f00"/>
<path d="M88.5 178.9l.7-.8 .8 .8zM89.2 178.1v2.5M89.2 180.6h.1" fill="none" stroke="#f00" stroke-width=".25"/>
<path d="M91 172.3h1.5l-.7 .7z" fill="#f00"/>
<path d="M91 172.3h1.5l-.7 .7zM91.8 170.5h.1M91.8 170.5v2.5" fill="none" stroke="#f00" stroke-width=".25"/>
<path d="M93.6 172.3h1.5l-.8 .7z" fill="#f00"/>
<path d="M93.6 172.3h1.5l-.8 .7zM94.3 170.5h.1M94.3 170.5v2.5" fill="none" stroke="#f00" stroke-width=".25"/>
<path d="M96.1 172.3h1.5l-.7 .7z" fill="#f00"/>
<path d="M96.1 172.3h1.5l-.7 .7zM96.9 170.5h.1M96.9 170.5v2.5" fill="none" stroke="#f00" stroke-width=".25"/>
<path d="M98.6 172.3h1.6l-.8 .7z" fill="#f00"/>
<path d="M98.6 172.3h1.6l-.8 .7zM99.4 170.5h.1M99.4 170.5v2.5" fill="none" stroke="#f00" stroke-width=".25"/>
<path d="M91 178.9l.8-.8 .7 .8z" fill="#f00"/>
<g fill="none" stroke="#f00" stroke-width=".25">
<path d="M28.3 23.2h.1M28.3 20.6v2.6M84.2 23.2h.1M84.2 20.6v2.6M173.1 48.6h.1M173.1 46v2.6M187 49.8h.1M187 49.8h2.6M199.7 49.8h2.6M202.3 49.8h.1M222.6 49.8h.1M222.6 49.8h2.5"/>
<path d="M232.7 49.8h2.6M235.3 49.8h.1M20.7 145.1h.1M20.7 157.8h.1M20.7 145.1v2.5M20.7 155.2v2.6M8 162.9h.1M8 160.3v2.6M25.7 162.9h.1M25.7 162.9h2.6M35.9 162.9h2.5M38.4 162.9h.1"/>
<path d="M43.5 162.9h.1M43.5 160.3v2.6M48.6 178.1h.1M48.6 178.1h2.5M58.8 173h.1M58.8 173v2.6M66.4 178.1h2.5M68.9 178.1h.1M91 178.9l.8-.8 .7 .8zM91.8 178.1v2.5M91.8 180.6h.1"/>
</g>
<g fill="none" stroke="#00f" stroke-width=".25">
<path d="M189.6 49.8a1.25 1.25 0 0 1 1.2-1.2 1.25 1.25 0 0 1 1.3 1.2M192.1 49.8a1.25 1.25 0 0 1 1.3-1.2 1.25 1.25 0 0 1 1.2 1.2M194.6 49.8a1.25 1.25 0 0 1 1.3-1.2 1.25 1.25 0 0 1 1.2 1.2M197.2 49.8a1.25 1.25 0 0 1 1.2-1.2 1.25 1.25 0 0 1 1.3 1.2M225.1 48.8h.1M225.1 50.8h.1M225.1 49.8h.1M225.1 48.8v2M225.1 48.8h7.6M225.1 50.8h7.6M232.7 48.8h.1M232.7 50.8h.1"/>
<path d="M232.7 48.8v2M19.6 155.2h.1M19.6 147.6h.1M19.6 147.6h2.1M19.6 155.2h2.1M19.6 147.6v7.6M20.7 147.6h.1M21.7 147.6h.1M21.7 155.2h.1M21.7 147.6v7.6M28.3 161.8h.1M28.3 163.9h.1"/>
<path d="M28.3 162.9h.1M28.3 161.8v2.1M28.3 161.8h7.6M28.3 163.9h7.6M35.9 161.8h.1M35.9 163.9h.1M35.9 161.8v2.1M51.1 178.1h.1M51.1 178.1h15.3M53.7 175.6h.1M53.7 175.6l2.5 2.5M53.7 175.6v5"/>
<path d="M56.2 178.1h.1M56.2 178.1l-2.5 2.5M56.2 175.6v5M58.8 178.1h.1M58.8 175.6v2.5M61.3 175.6h.1M61.3 175.6l2.5 2.5M61.3 175.6v5M63.8 178.1h.1M63.8 178.1l-2.5 2.5M63.8 175.6v5M53.7 180.6h.1"/>
<path d="M56.2 180.6h.1M61.3 180.6h.1M63.8 180.6h.1"/>
<circle cx="28.3" cy="19.3" r="1.25"/>
<circle cx="84.1" cy="19.3" r="1.25"/>
<circle cx="173" cy="44.7" r="1.25"/>
<circle cx="7.9" cy="159" r="1.25"/>
<circle cx="43.5" cy="159" r="1.25"/>
</g>
<path d="M58 173.8h.1M58 172.3l1.6 1.5M59.5 172.3l-1.5 1.5M59.6 173.8h.1" fill="none" stroke="#804000" stroke-width=".21"/>
<circle cx="18.1" cy="35.8" r=".49" fill="#f0f"/>
<circle cx="18.1" cy="35.8" r=".49" fill="none" stroke="#f0f" stroke-width=".25"/>
<circle cx="84.1" cy="23.1" r=".49" fill="#f0f"/>
<circle cx="84.1" cy="23.1" r=".49" fill="none" stroke="#f0f" stroke-width=".25"/>
<circle cx="94.3" cy="23.1" r=".49" fill="#f0f"/>
<circle cx="94.3" cy="23.1" r=".49" fill="none" stroke="#f0f" stroke-width=".25"/>
<circle cx="237.8" cy="49.8" r=".49" fill="#f0f"/>
<circle cx="237.8" cy="49.8" r=".49" fill="none" stroke="#f0f" stroke-width=".25"/>
<circle cx="20.6" cy="162.8" r=".49" fill="#f0f"/>
<circle cx="20.6" cy="162.8" r=".49" fill="none" stroke="#f0f" stroke-width=".25"/>
<circle cx="132.4" cy="185.7" r=".49" fill="#f0f"/>
<circle cx="132.4" cy="185.7" r=".49" fill="none" stroke="#f0f" stroke-width=".25"/>
<circle cx="43.5" cy="178.1" r=".49" fill="#f0f"/>
<circle cx="43.5" cy="178.1" r=".49" fill="none" stroke="#f0f" stroke-width=".25"/>
<circle cx="132.4" cy="164.1" r=".49" fill="#f0f"/>
<circle cx="132.4" cy="164.1" r=".49" fill="none" stroke="#f0f" stroke-width=".25"/>
<circle cx="99.4" cy="164.1" r=".49" fill="#f0f"/>
<circle cx="99.4" cy="164.1" r=".49" fill="none" stroke="#f0f" stroke-width=".25"/>
<circle cx="20.6" cy="140" r=".49" fill="#f0f"/>
<circle cx="20.6" cy="140" r=".49" fill="none" stroke="#f0f" stroke-width=".25"/>
<circle cx="18.1" cy="28.2" r=".49" fill="#f0f"/>
<circle cx="18.1" cy="28.2" r=".49" fill="none" stroke="#f0f" stroke-width=".25"/>
<circle cx="98.1" cy="87.9" r=".49" fill="#f0f"/>
<circle cx="98.1" cy="87.9" r=".49" fill="none" stroke="#f0f" stroke-width=".25"/>
<circle cx="103.2" cy="57.4" r=".49" fill="#f0f"/>
<circle cx="103.2" cy="57.4" r=".49" fill="none" stroke="#f0f" stroke-width=".25"/>
<circle cx="104.5" cy="23.1" r=".49" fill="#f0f"/>
<circle cx="104.5" cy="23.1" r=".49" fill="none" stroke="#f0f" stroke-width=".25"/>
<circle cx="184.5" cy="49.8" r=".49" fill="#f0f"/>
<circle cx="184.5" cy="49.8" r=".49" fill="none" stroke="#f0f" stroke-width=".25"/>
<circle cx="94.3" cy="70.1" r=".49" fill="#f0f"/>
<circle cx="94.3" cy="70.1" r=".49" fill="none" stroke="#f0f" stroke-width=".25"/>
<circle cx="221.3" cy="49.8" r=".49" fill="#f0f"/>
<circle cx="221.3" cy="49.8" r=".49" fill="none" stroke="#f0f" stroke-width=".25"/>
<circle cx="237.8" cy="75.2" r=".49" fill="#f0f"/>
<circle cx="237.8" cy="75.2" r=".49" fill="none" stroke="#f0f" stroke-width=".25"/>
<circle cx="104.5" cy="117.1" r=".49" fill="#f0f"/>
<circle cx="104.5" cy="117.1" r=".49" fill="none" stroke="#f0f" stroke-width=".25"/>
<circle cx="246.7" cy="49.8" r=".49" fill="#f0f"/>
<circle cx="246.7" cy="49.8" r=".49" fill="none" stroke="#f0f" stroke-width=".25"/>
<circle cx="173" cy="49.8" r=".49" fill="#f0f"/>
<circle cx="173" cy="49.8" r=".49" fill="none" stroke="#f0f" stroke-width=".25"/>
<circle cx="262.9" cy="71.4" r=".49" fill="#f0f"/>
<circle cx="262.9" cy="71.4" r=".49" fill="none" stroke="#f0f" stroke-width=".25"/>
<circle cx="96.8" cy="57.4" r=".49" fill="#f0f"/>
<circle cx="96.8" cy="57.4" r=".49" fill="none" stroke="#f0f" stroke-width=".25"/>
<circle cx="160.3" cy="57.4" r=".49" fill="#f0f"/>
<circle cx="160.3" cy="57.4" r=".49" fill="none" stroke="#f0f" stroke-width=".25"/>
<circle cx="204.8" cy="49.8" r=".49" fill="#f0f"/>
<circle cx="204.8" cy="49.8" r=".49" fill="none" stroke="#f0f" stroke-width=".25"/>
<circle cx="49.8" cy="70.1" r=".49" fill="#f0f"/>
<circle cx="49.8" cy="70.1" r=".49" fill="none" stroke="#f0f" stroke-width=".25"/>
<circle cx="89.2" cy="67.6" r=".49" fill="#f0f"/>
<circle cx="89.2" cy="67.6" r=".49" fill="none" stroke="#f0f" stroke-width=".25"/>
<circle cx="56.2" cy="23.1" r=".49" fill="#f0f"/>
<circle cx="56.2" cy="23.1" r=".49" fill="none" stroke="#f0f" stroke-width=".25"/>
<circle cx="28.3" cy="23.1" r=".49" fill="#f0f"/>
<circle cx="28.3" cy="23.1" r=".49" fill="none" stroke="#f0f" stroke-width=".25"/>
<circle cx="89.2" cy="183.1" r=".49" fill="#f0f"/>
<circle cx="89.2" cy="183.1" r=".49" fill="none" stroke="#f0f" stroke-width=".25"/>
<circle cx="74" cy="178.1" r=".49" fill="#f0f"/>
<circle cx="74" cy="178.1" r=".49" fill="none" stroke="#f0f" stroke-width=".25"/>
<circle cx="91.8" cy="164.1" r=".49" fill="#f0f"/>
<circle cx="91.8" cy="164.1" r=".49" fill="none" stroke="#f0f" stroke-width=".25"/>
<circle cx="96.8" cy="164.1" r=".49" fill="#f0f"/>
<circle cx="96.8" cy="164.1" r=".49" fill="none" stroke="#f0f" stroke-width=".25"/>
<circle cx="94.3" cy="164.1" r=".49" fill="#f0f"/>
<circle cx="94.3" cy="164.1" r=".49" fill="none" stroke="#f0f" stroke-width=".25"/>
<text font-size="4.8" x="2.9" y="16.8">DC IN</text>
<g font-size="3.3">
<text x="270.8" y="110.9">BATTERY</text>
<text x="270.8" y="114.4">CONNECTION</text>
<text x="160.4" y="157.9">OUTPUT</text>
<text x="160.4" y="161.4">TERMINALS</text>
</g>
<g font-size="3.1">
<text x="30" y="3">5</text>
<text x="89.2" y="3">4</text>
<text x="148.5" y="3">3</text>
<text x="207.8" y="3">2</text>
<text x="267.1" y="3">1</text>
<text x=".2" y="29.3">D</text>
<text x=".2" y="81.6">C</text>
<text x="296.8" y="81.6">C</text>
<text x=".2" y="133.9">B</text>
<text x=".2" y="186.2">A</text>
<text x="296.8" y="186.2">A</text>
</g>
<text font-size="3" x="222.6" y="198.3">95657_20G</text>
<g font-size="2.3" fill="#000080">
<text x="25.7" y="17.6">TP1</text>
<text x="65.1" y="16.3">L2</text>
<text x="81.6" y="17.6">TP2</text>
<text x="5.4" y="20.2">J1</text>
<text x="32.3" y="29">D5</text>
<text x="58.8" y="25.2">WE-CBF 742792097</text>
<text x="5.4" y="32.9">3 Pin</text>
<text x="32.3" y="32.1">PMEG2010EH</text>
<text x="60.3" y="31.6">C5</text>
<text x="60.3" y="34.6">47nF</text>
<text x="88.2" y="31.6">C6</text>
<text x="88.2" y="34.6">47nF</text>
<text x="99.1" y="31.6">C8</text>
<text x="99.1" y="33.9">10uF</text>
<text x="188.5" y="30.3">C14</text>
<text x="188.5" y="33.4">100pF</text>
<text x="8.7" y="36.7">TP3</text>
<text x="114.6" y="41.7">U2</text>
<text x="188.5" y="39.2">R11</text>
<text x="114.6" y="44.3">MP26123DR</text>
<text x="157.8" y="43">TP9</text>
<text x="170.5" y="43">TP10</text>
<text x="188.5" y="42.2">10R</text>
<text x="189.6" y="46.8">L1</text>
<text x="194.6" y="46.8">22uH</text>
<text x="202.3" y="43">TP11</text>
<text x="211.2" y="46.8">D1</text>
<text x="218.8" y="43">TP12</text>
<text x="224.4" y="47.3">R1 0.33R</text>
<text x="244.2" y="43">TP13</text>
<text x="85.4" y="53.2">C4 1uF</text>
<text x="104.5" y="53.2">TP8</text>
<text x="283.5" y="49.4">J2</text>
<text x="38.9" y="58.3">Green</text>
<text x="42.2" y="55.7">D3</text>
<text x="67.6" y="55.7">D2</text>
<text x="67.6" y="58.3">Red</text>
<text x="166.7" y="56.2">C3</text>
<text x="188.5" y="55.7">D4</text>
<text x="188.5" y="58.8">PMEG2010EH</text>
<text x="204.8" y="54.4">PMEG2010EH</text>
<text x="249.3" y="59.5">C1</text>
<text x="275.9" y="54.4">1 Pad</text>
<text x="76.5" y="64.6">R2 620R</text>
<text x="166.2" y="60.3">100nF</text>
<text x="249.3" y="61.8">10uF</text>
<text x="250.5" y="65.9">TP17</text>
<text x="265.5" y="62.3">R4</text>
<text x="37.9" y="71">TP5</text>
<text x="53.2" y="68.4">TP4</text>
<text x="265.5" y="67.4">10K</text>
<text x="283.5" y="71">J3</text>
<text x="76.5" y="73.5">R3</text>
<text x="81.6" y="73.5">10K</text>
<text x="275.9" y="76">1 Pad</text>
<text x="86.7" y="81.4">TP6 TP7</text>
<text x="171.8" y="83.7">TP14</text>
<text x="184.5" y="81.1">TP15</text>
<text x="197.2" y="78.6">TP16</text>
<text x="241.9" y="83.7">C13</text>
<text x="180.7" y="86.2">C12</text>
<text x="193.4" y="86.2">C11</text>
<text x="241.9" y="86.7">47nF</text>
<text x="180.7" y="91.3">2.2nF</text>
<text x="193.4" y="91.3">2.2nF</text>
<text x="283.5" y="93.8">J4</text>
<text x="169.2" y="98.9">C15</text>
<text x="169.2" y="101.2">220nF</text>
<text x="181.9" y="97.4">R6</text>
<text x="194.6" y="97.6">R5</text>
<text x="275.9" y="98.9">1 Pad</text>
<text x="181.9" y="102.4">2.55K</text>
<text x="194.6" y="102.7">750R</text>
<text x="107" y="123">C10</text>
<text x="107" y="125.6">1nF</text>
<text x="142.6" y="137">J5</text>
<text x="23.2" y="149.7">R7</text>
<text x="142.6" y="144.6">1 Pad</text>
<text x="23.2" y="154.8">27K</text>
<text x="5.4" y="157.3">TP18</text>
<text x="28.3" y="159.9">R8</text>
<text x="33.4" y="159.9">15K</text>
<text x="41" y="157.3">TP19</text>
<text x="129.9" y="158.6">TP21</text>
<text x="142.6" y="161.1">J8</text>
<text x="25.7" y="167.5">U1</text>
<text x="10.5" y="172.6">C16</text>
<text x="71.5" y="172.6">TP20</text>
<text x="103.2" y="171.3">Q1</text>
<text x="135" y="173.8">R10</text>
<text x="142.6" y="168.7">1 Pad</text>
<text x="10.5" y="175.1">470nF</text>
<text x="103.2" y="175.1">IRFHS8242PbF</text>
<text x="135" y="178.9">1.0K</text>
<text x="51.1" y="184.2">D6</text>
<text x="124.8" y="181.4">J9</text>
<text x="25.7" y="190.3">XC61CN2302</text>
<text x="51.1" y="187.3">BAV99W</text>
<text x="76.5" y="187.8">R9</text>
<text x="76.5" y="192.9">220K</text>
<text x="114.6" y="192.9">DRILL 2.3 mm</text>
</g>
<g font-size="2.3">
<text x="12.3" y="22.6">1</text>
<text x="92.8" y="18.9">Vin</text>
<text x="12.3" y="25.1">2</text>
<text x="12.3" y="27.7">3</text>
<text x="267" y="33.9">2200mAh Li Ion battery</text>
<text x="267" y="36.4">pack 7.4V, with NTC</text>
<text x="45" y="45.6">VREF33</text>
<text x="57.7" y="45.6">VREF33</text>
<text x="131.9" y="43" transform="rotate(-90 131.9 43)">16</text>
<text x="235.5" y="43.8">Vbat</text>
<text x="92.8" y="50.6">VREF33</text>
<text x="111.6" y="49.3">1</text>
<text x="152" y="49.3">15</text>
<text x="283.5" y="51.7">BAT+</text>
<text x="111.6" y="56.9">5</text>
<text x="152" y="56.9">14</text>
<text x="258.9" y="54.7">VREF33</text>
<text x="152" y="62">11</text>
<text x="111.6" y="69.6">3</text>
<text x="111.6" y="67.1">4</text>
<text x="152" y="67.1">10</text>
<text x="111.6" y="74.7">7</text>
<text x="152" y="77.2">9</text>
<text x="283.5" y="73.3">NTC</text>
<text x="111.6" y="79.8">2</text>
<text x="152" y="79.8">8</text>
<text x="152" y="82.3">13</text>
<text x="111.6" y="87.4">6</text>
<text x="152" y="89.9">17</text>
<text x="131.9" y="97.3" transform="rotate(-90 131.9 97.3)">12</text>
<text x="283.5" y="96.1">BAT-</text>
<text x="18.4" y="131.4">Vbat</text>
<text x="148.9" y="139.3">NXT+</text>
<text x="148.9" y="164.7">NXT-</text>
<text x="20.1" y="168.7" transform="rotate(-90 20.1 168.7)">3</text>
<text x="88.7" y="171.2" transform="rotate(-90 88.7 171.2)">1</text>
<text x="91.2" y="171.2" transform="rotate(-90 91.2 171.2)">2</text>
<text x="93.8" y="171.2" transform="rotate(-90 93.8 171.2)">5</text>
<text x="96.3" y="171.2" transform="rotate(-90 96.3 171.2)">6</text>
<text x="98.8" y="171.2" transform="rotate(-90 98.8 171.2)">8</text>
<text x="35.1" y="177.5">1</text>
<text x="81.1" y="177.5">3</text>
<text x="88.7" y="181.1" transform="rotate(-90 88.7 181.1)">4</text>
<text x="91.2" y="181.1" transform="rotate(-90 91.2 181.1)">7</text>
<text x="218" y="182.2">Title</text>
<text x="249.5" y="181.2">Engineer/constructer</text>
<text x="251" y="185">PP</text>
<text x="273.1" y="181.2">Date (YYYY/MM/DD)</text>
<text x="276.4" y="183.7">2012 / 06 / 19</text>
<text x="20.1" y="188.8" transform="rotate(-90 20.1 188.8)">2</text>
<text x="216.7" y="186.5">MS-EV3, Rechargeble battery</text>
<text x="249.3" y="188.8">Drafter</text>
<text x="273.1" y="188.8">Date (YYYY/MM/DD)</text>
<text x="25.7" y="192.7">2V3 detect/open drain output</text>
<text x="218" y="193.9">Project Number</text>
<text x="249.8" y="196.4">Schematic Name</text>
<text x="251" y="200.2">SCHEMATIC1</text>
<text x="193.4" y="205.6">Version</text>
<text x="217" y="205.6">Sheet</text>
<text x="225.6" y="208.6">1</text>
<text x="230.7" y="208.9">of</text>
<text x="238.3" y="208.9">1</text>
<text x="267.8" y="205.1">Page Size</text>
<text x="281.5" y="207.9">A4</text>
</g>
<g font-size="2.3" fill="#004080">
<text x="5.7" y="24.2">IN1</text>
<text x="5.7" y="26.8">IN2</text>
<text x="5.7" y="29.3">IN3</text>
<text x="115.9" y="50.9">VCC</text>
<text x="133.5" y="49.8" transform="rotate(-90 133.5 49.8)">VIN</text>
<text x="145.1" y="50.9">SW</text>
<text x="115.9" y="58.5">VREF33</text>
<text x="144.5" y="58.5">BST</text>
<text x="144.2" y="63.6">CSP</text>
<text x="115.9" y="71.2">ACOK</text>
<text x="115.9" y="68.7">CHGOK</text>
<text x="143.1" y="68.7">BATT</text>
<text x="115.9" y="76.3">CELLS</text>
<text x="115.9" y="81.4">NTC</text>
<text x="140.5" y="81.4">COMPV</text>
<text x="141.4" y="78.8">COMPI</text>
<text x="144" y="83.9">TMR</text>
<text x="115.9" y="89">EN</text>
<text x="133.5" y="91.7" transform="rotate(-90 133.5 91.7)">GND</text>
<text x="144.5" y="91.5">TEP</text>
<text x="21.7" y="175" transform="rotate(-90 21.7 175)">Vin</text>
<text x="27.4" y="179.2">Vout</text>
<text x="21.7" y="184.4" transform="rotate(-90 21.7 184.4)">GND</text>
</g>
<g font-size="2.3" fill="#f00">
<text x="131.4" y="139.5">NXT+</text>
<text x="122.8" y="163.6">NXTGND</text>
</g>
</svg>
